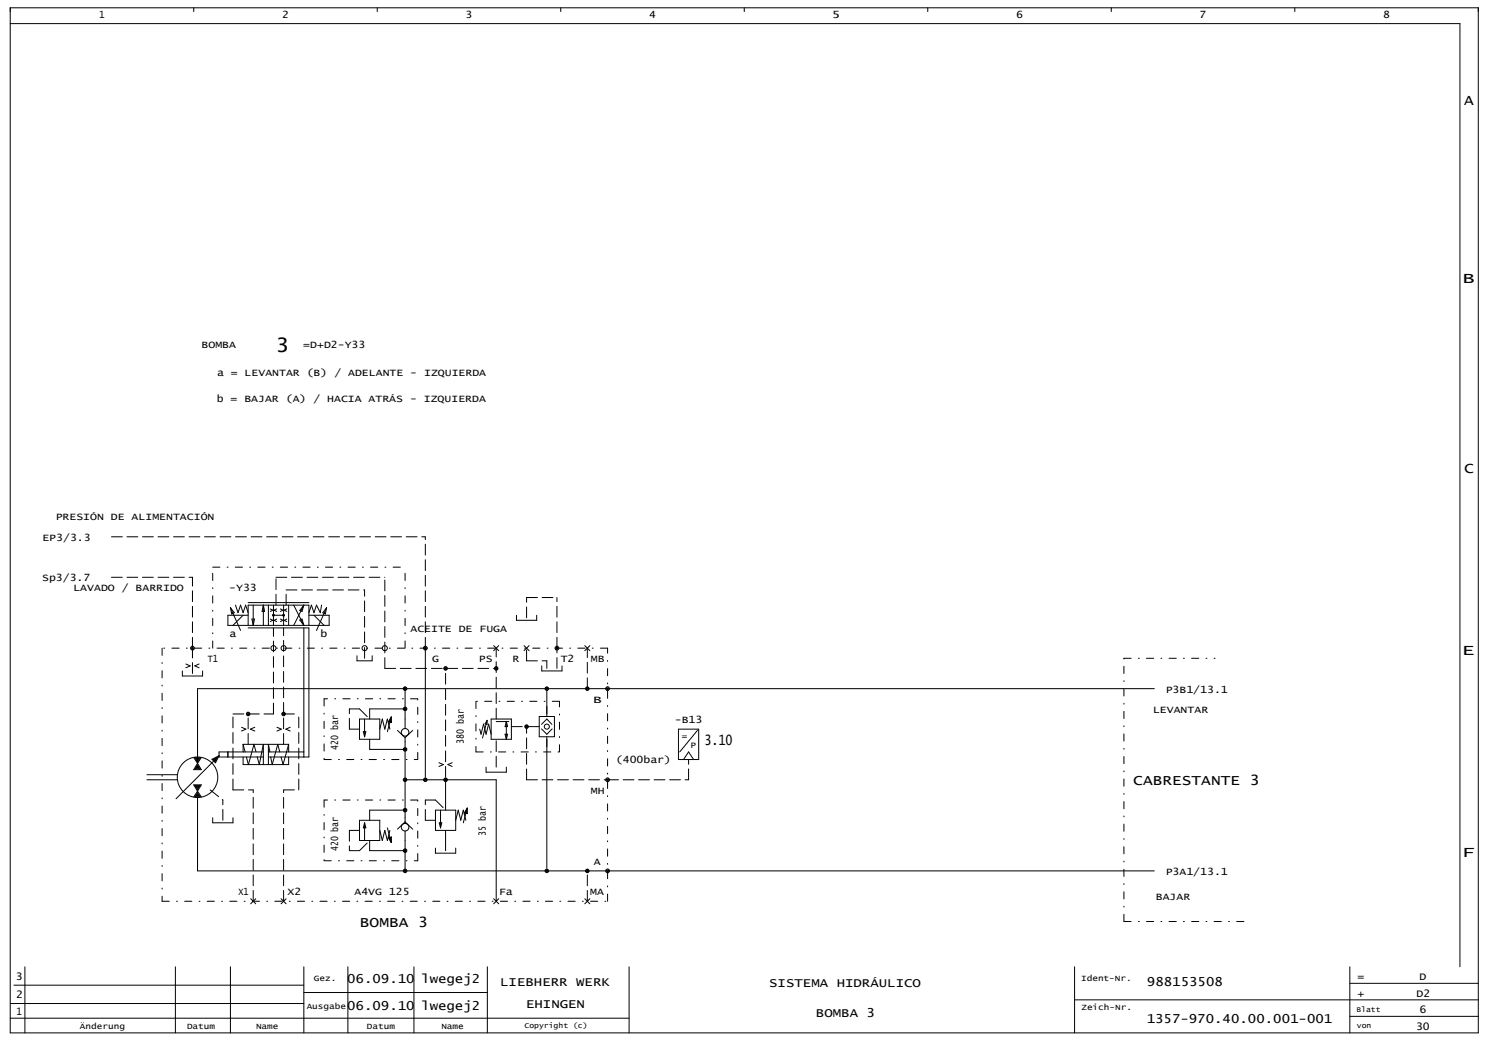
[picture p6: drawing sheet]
<svg xmlns="http://www.w3.org/2000/svg" width="582mm" height="406mm" viewBox="0 0 582 406" stroke-linecap="round" stroke-linejoin="round" font-family="sans-serif">
<g fill="none" stroke="#000" stroke-width=".39">
<path d="M4 3h574.2v401h-574.2zM4 9.2h567v369M75.8 3v1.5M147.6 3v1.5M219.3 3v1.5M291.1 3v1.5M362.9 3v1.5M434.6 3v1.5M506.4 3v1.5M90.1 237.7l1.5 2-1 .5zM90.1 237.7l4 8.9M92.1 236.7l1 3 1-3 1 3 1-3 1 3"/>
<path d="M97.1 235.7h23.7M99 236.7v7.9M103 236.7v7.9M103 236.7l.5 2.5h-1zM105 236.7v7.9M105.7 238.2l1 .5-1 .5M107 236.7v7.9M108.2 238.2l-.9 .5 .9 .5M109.7 238.2l.9 .5-.9 .5M110.9 236.7v7.9M112.2 238.2l-1 .5 1 .5M112.9 236.7v7.9"/>
<path d="M114.9 236.7l3.9 7.9M118.8 236.7l-.7 2.5-.8-.4zM118.8 236.7l-3.9 7.9M125.8 236.7l-.5 3-1.5-3-1 3-1-3-1 3M127.8 237.7l-.5 2.5-1-.5zM127.8 237.7l-4 8.9M72.7 259.7l1.7 .7-1.7 .8M77.9 259.7l-1.7 .7 1.7 .8M95.1 240.6l-4 4M97.1 240.6h-8v4h39.6v-4h-7.9M97.1 244.6v-7.9h23.7v7.9M97.1 245.6h23.7v50.5h-15.8"/>
<path d="M98.5 242.1h1l-.5 2.5zM105.7 242.1l1 .5-1 .5M107 240.6h3.9M108.2 242.1l-.9 .5 .9 .5M109.7 242.1l.9 .5-.9 .5M112.2 242.1l-1 .5 1 .5M117.3 242.5l.8-.4 .7 2.5zM118.8 245.6v50.5M122.8 240.6l4 4M139.6 256.5v2h6v-2M166.4 253.5v50.5M193.1 252.5l2 2"/>
<path d="M195.1 252.5l-2 2M202 240.6v2h7.9v-2M205 252.5l1.9 2M206.9 252.5l-1.9 2M228.7 252.5l2 2M230.7 252.5l-2 2M71.3 262.4v2h7.9v-2M158.4 277.3h-13.8v3.9M158.4 269.4v15.6M211.9 260.4v2h7.9v-2M213.9 270.3v9.9M451.5 269.4h-374.2v29.2"/>
<path d="M75.8 296.3l1.5 2.3M76.2 296.4h2.1l-1 1.7zM76.7 296.7h1.2l-.6 .8zM77.2 297h.2zM77.3 298.6l1.4 2.4h-2.9zM77.3 299.2l.9 1.5h-1.9zM77.3 299.8l.5 .6h-1zM78.7 296.3l-1.4 2.3M82.9 297l2.8-1.4-1.4 2.8zM83.4 297.1l1.6-.8-.8 1.6zM83.9 297.2l.4-.2-.2 .5zM85.7 295.6l-16.9 16.8"/>
<path d="M89.1 294.1v2M94.5 284.5l1.7 .7-1.7 .7M95.1 296.1v3h17.8v-3M95.1 291.1v3M95.1 291.1l.8 3M95.1 291.1h17.8M99.7 284.5l-1.7 .7 1.7 .7M100.1 294.1l-.8-3-2.1 8-.8-3M100.6 296.1l.8 3 1.6-8v8M103 294.1h-17.3v2h17.3M105 294.1h13.8M105.6 294.1l-.6-3v8"/>
<path d="M108.3 284.5l1.7 .7-1.7 .7M109.4 294.1l-.8-3-2.1 8-.6-3M112.9 291.1v3M112.9 291.1l-2.2 8-.8-3M113.5 284.5l-1.7 .7 1.7 .7M140.6 281.2h7.9v8h-7.9zM142.1 286.2h1l-.5 2zM142.6 281.2v7M144.6 289.2v3.9h13.8M148.5 285.2l1-4 1 4 1-4 1 4M153 280.4l.1 2.2-1.2-.3zM153 280.4l-1.5 5.8"/>
<path d="M153 280.4l-.8 1.8 .7 .3v-1.4l-.4 1 .3 .1-.1-.6M155.5 285.7l2.9 2.8M158.4 288.5v33M161.4 285.7l-3 2.8M171.7 298.3l1.7 .8-1.7 .7M176.9 298.3l-1.7 .8 1.7 .7M187.6 285.2l.5 2 1-4 1 4 1-4 1 4M190.5 281.8l-.8 1.3 .8 .2v-1.6l-1.8 7M192.1 281.2h7.9v8h-7.9zM194.1 282.2h4.9M197.5 287.2h1l-.5 2zM198 282.2l.5 2h-1z"/>
<path d="M198 282.2v7M209.9 284.2h1M210.9 280.2h5.9v8h-5.9zM211.8 285.1l2.1 2.1 2.1-2.1M211.8 283.3l2.1-2.1 2 2.1M213.9 288.2v51.4M265.4 285.2h7.9v11.9h-7.9zM267.3 297.1l2-3 2 3M272.8 285.7l-6.9 8.4M57.5 305h11.8M57.5 303h11.8M75.8 307h2.9l-1.4 2.5z"/>
<path d="M76.3 307.3h1.9l-.9 1.6zM76.8 307.6h1l-.5 .7zM77.1 307.8l.2 .2 .2-.2h-.3M77.3 311.9v28.7h374.2M77.3 310l.9 1.6h-1.9zM77.3 310.5l.5 .8h-1zM77.3 310.8l.2 .3h-.4zM77.3 300l.2 .2h-.4zM77.3 309.5l1.4 2.2M77.3 309.5l-1.5 2.2M83.2 319.8v2h7.9v-2M158.4 316.9h-13.8v3.9"/>
<path d="M158.4 305h35.7v47.5M170.3 316.9h7.9v7.9h-7.9zM172.3 316.9v6.9M174.3 305v11.9M182.7 316.1l.1 2.2-1.2-.4zM182.7 316.1l-1.5 5.7M182.7 316.1l-.8 1.8 .7 .2v-1.4l-.4 1.1 .3 .1-.1-.7M190.1 300v2h7.9v-2M140.6 320.8h7.9v8h-7.9zM142.6 321.8v7M142.6 321.8l.5 2h-1zM144.6 328.8v3.9h13.8"/>
<path d="M148.5 324.8l1 4 1-4 1 4 1-4M151.5 323.8l1.5 5.8M151.9 327.7l1.2-.3-.1 2.2zM152.7 328.4l.1-.6-.3 .1 .4 1v-1.4l-.7 .3 .8 1.8M158.4 325v15.6M158.4 321.5l3 2.8M158.4 321.5l-2.9 2.8M170.3 331.7v2h7.9v-2M171.8 321.8h1l-.5 2zM174.3 324.8v7.9M178.2 320.8l1-3.9 1 3.9 1-3.9 1 3.9M98.1 351.5l1.9 2"/>
<path d="M100 351.5l-1.9 2M109.9 351.5l2 2M111.9 351.5l-2 2M193.1 351.5l2 2M195.1 351.5l-2 2M228.7 351.5l2 2M230.7 351.5l-2 2M9.7 378.2v25.8M68.6 378.2v25.8M90.1 378.2v25.8M118.8 378.2v25.8M136.1 378.2v25.8"/>
<path d="M161.9 378.2v25.8M190.6 378.2v25.8M246.1 378.2v25.8M420.3 378.2v25.8M528 378.2v25.8M4 398.3h242.1M4 392.5h114.8M5.4 385.3h113.4M118.8 388.2h71.8M420.3 391.1h157.9M528 397.5h50.2M528 384.6h50.2"/>
<circle cx="75.3" cy="253.5" r=".74"/>
<circle cx="75.3" cy="253.5" r=".37"/>
<circle cx="107" cy="253.5" r=".99"/>
<circle cx="107" cy="240.6" r=".35"/>
<circle cx="107" cy="240.6" r=".1"/>
<circle cx="107" cy="240.6" r=".25"/>
<circle cx="110.9" cy="253.5" r=".99"/>
<circle cx="110.9" cy="240.6" r=".35"/>
<circle cx="110.9" cy="240.6" r=".1"/>
<circle cx="110.9" cy="240.6" r=".25"/>
<circle cx="142.6" cy="253.5" r=".99"/>
<circle cx="150.5" cy="253.5" r=".99"/>
<circle cx="166.4" cy="253.5" r=".74"/>
<circle cx="166.4" cy="253.5" r=".37"/>
<circle cx="217.8" cy="253.5" r=".74"/>
<circle cx="217.8" cy="253.5" r=".37"/>
<circle cx="97.1" cy="279.3" r=".69"/>
<circle cx="97.1" cy="279.3" r=".5"/>
<circle cx="97.1" cy="279.3" r=".2"/>
<circle cx="110.9" cy="279.3" r=".5"/>
<circle cx="110.9" cy="279.3" r=".69"/>
<circle cx="110.9" cy="279.3" r=".2"/>
<circle cx="158.4" cy="269.4" r=".5"/>
<circle cx="158.4" cy="277.3" r=".5"/>
<circle cx="158.4" cy="269.4" r=".69"/>
<circle cx="158.4" cy="277.3" r=".69"/>
<circle cx="158.4" cy="277.3" r=".2"/>
<circle cx="158.4" cy="269.4" r=".2"/>
<circle cx="174.3" cy="261.4" r=".5"/>
<circle cx="174.3" cy="261.4" r=".69"/>
<circle cx="174.3" cy="261.4" r=".2"/>
<circle cx="194.1" cy="261.4" r=".69"/>
<circle cx="194.1" cy="261.4" r=".5"/>
<circle cx="194.1" cy="261.4" r=".2"/>
<circle cx="213.9" cy="269.4" r=".69"/>
<circle cx="213.9" cy="269.4" r=".5"/>
<circle cx="213.9" cy="269.4" r=".2"/>
<circle cx="229.7" cy="269.4" r=".69"/>
<circle cx="229.7" cy="269.4" r=".5"/>
<circle cx="229.7" cy="269.4" r=".2"/>
<circle cx="237.6" cy="269.4" r=".74"/>
<circle cx="237.6" cy="269.4" r=".37"/>
<circle cx="158.4" cy="286.4" r="1.49"/>
<circle cx="158.4" cy="293.1" r=".5"/>
<circle cx="158.4" cy="293.1" r=".69"/>
<circle cx="158.4" cy="293.1" r=".2"/>
<circle cx="206" cy="284.2" r=".69"/>
<circle cx="206" cy="284.2" r=".5"/>
<circle cx="206" cy="284.2" r=".2"/>
<circle cx="213.9" cy="284.2" r=".99"/>
<circle cx="77.3" cy="304" r="7.9"/>
<circle cx="158.4" cy="305" r=".5"/>
<circle cx="158.4" cy="316.9" r=".5"/>
<circle cx="158.4" cy="305" r=".69"/>
<circle cx="158.4" cy="316.9" r=".69"/>
<circle cx="158.4" cy="316.9" r=".2"/>
<circle cx="158.4" cy="305" r=".2"/>
<circle cx="166.4" cy="305" r=".5"/>
<circle cx="166.4" cy="305" r=".69"/>
<circle cx="166.4" cy="305" r=".2"/>
<circle cx="174.3" cy="305" r=".5"/>
<circle cx="174.3" cy="305" r=".69"/>
<circle cx="174.3" cy="305" r=".2"/>
<circle cx="237.6" cy="305" r=".74"/>
<circle cx="237.6" cy="305" r=".37"/>
<circle cx="158.4" cy="323.6" r="1.49"/>
<circle cx="158.4" cy="332.7" r=".5"/>
<circle cx="158.4" cy="332.7" r=".69"/>
<circle cx="158.4" cy="332.7" r=".2"/>
<circle cx="158.4" cy="340.6" r=".5"/>
<circle cx="158.4" cy="340.6" r=".69"/>
<circle cx="158.4" cy="340.6" r=".2"/>
<circle cx="213.9" cy="340.6" r=".69"/>
<circle cx="213.9" cy="340.6" r=".5"/>
<circle cx="213.9" cy="340.6" r=".2"/>
<circle cx="229.7" cy="340.6" r=".69"/>
<circle cx="229.7" cy="340.6" r=".5"/>
<circle cx="229.7" cy="340.6" r=".2"/>
<circle cx="237.6" cy="340.6" r=".74"/>
<circle cx="237.6" cy="340.6" r=".37"/>
</g>
<g fill="none" stroke="#000" stroke-width=".39" stroke-dasharray="4.2 1.8">
<path d="M43.6 210h122.8M43.6 225.8h31.7M107.9 236.7v-10.9M107.9 225.8h42.6M111.9 236.7v-6M111.9 230.7h30.7M206 233.7h11.8M75.3 253.5v-27.7M142.6 257.5v-26.8M166.4 253.5v-43.5M206 258.5v-5M206 258.5h7.9"/>
<path d="M206 241.6v-7.9M217.8 253.5v-19.8M75.3 263.4v-9.9M91.1 279.3h15.9M107 279.3v-33.7M110.9 279.3h6M136.7 277.3h3.9M140.6 277.3l4 3.9M150.5 261.4v-35.6M150.5 261.4h43.6M213.9 261.4v-2.9M217.8 261.4v-7.9"/>
<path d="M229.7 269.4v-15.9M97.1 291.1v-11.8M110.9 291.1v-45.5M136.7 285.2v-7.9M140.6 285.2h-3.9M194.1 281.2v-27.7M200 284.2h9.9M82.2 309l5 3.9M91.1 309v-29.7M91.1 309h7.9M110.9 309h6M116.9 309v-29.7"/>
<path d="M166.4 312.9h3.9M170.3 312.9l4 4M174.3 304v-42.6M194.1 300v-10.8M206 305v-20.8M206 305h31.6M237.6 305h31.7M269.3 305v-7.9M87.2 320.8v-7.9M136.7 324.8v7.9M136.7 332.7h3.9M140.6 332.7l4-3.9"/>
<path d="M140.6 324.8h-3.9M166.4 320.8v-7.9M170.3 320.8h-3.9M99 352.5v-43.5M110.9 352.5v-43.5M229.7 352.5v-11.9"/>
</g>
<g fill="none" stroke="#000" stroke-width=".39" stroke-dasharray="2.8 2.8 .4 2.8">
<path d="M83.2 221.8h75.2M63.4 253.5v99M83.2 253.5v-31.7M158.4 253.5v-31.7M237.6 253.5h-174.2M439.6 257.5h35.6M126.8 273.3v23.8M163.4 273.3h-36.6M186.2 274.3v19.8M218.8 274.3h-32.6M126.8 297.1h36.6M163.4 297.1v-23.8"/>
<path d="M186.2 294.1h32.6M218.8 294.1v-19.8M126.8 312.9v23.8M163.4 312.9h-36.6M126.8 336.7h36.6M163.4 336.7v-23.8M63.4 352.5h174.2M237.6 352.5v-99M439.6 360.4v-102.9M439.6 360.4h47.5"/>
</g>
<text font-size="7.8" x="107.9" y="137.8">3</text>
<g font-size="5.7">
<text x="572.7" y="40.9">A</text>
<text x="572" y="110.5">B</text>
<text x="572.7" y="185.2">C</text>
<text x="571.9" y="256.2">E</text>
<text x="571.8" y="335.2">F</text>
</g>
<g font-size="5.6">
<text x="275.5" y="291.4">3.10</text>
<text x="443.3" y="307.2">CABRESTANTE 3</text>
<text x="140.8" y="362.6">BOMBA 3</text>
</g>
<g font-size="4.9">
<text x="135.8" y="384.4">06.09.10</text>
<text x="164.8" y="384.4">lwegej2</text>
<text x="195.6" y="385.8">LIEBHERR WERK</text>
<text x="300.8" y="386.1">SISTEMA HIDRÁULICO</text>
<text x="448.6" y="385.8">988153508</text>
<text x="135.8" y="395.1">06.09.10</text>
<text x="164.8" y="395.1">lwegej2</text>
<text x="205.7" y="394.4">EHINGEN</text>
<text x="319.2" y="397.6">BOMBA 3</text>
<text x="448.5" y="400.2">1357-970.40.00.001-001</text>
</g>
<g font-size="4.1">
<text x="6.2" y="383.3">3</text>
<text x="530.9" y="383.3">=</text>
<text x="555.3" y="383.3">D</text>
<text x="530.9" y="389.8">+</text>
<text x="554.1" y="389.8">D2</text>
<text x="6.3" y="390.5">2</text>
<text x="6.4" y="397">1</text>
<text x="555.3" y="396.3">6</text>
<text x="553.9" y="402.7">30</text>
</g>
<g font-size="3.9">
<text x="38.8" y="7.1">1</text>
<text x="110.4" y="7.1">2</text>
<text x="182.1" y="7.1">3</text>
<text x="253.9" y="7.1">4</text>
<text x="325.4" y="7.1">5</text>
<text x="397.5" y="7.1">6</text>
<text x="469.2" y="7.1">7</text>
<text x="541" y="7.1">8</text>
<text x="78.8" y="136.3">BOMBA</text>
<text x="118.6" y="136.3">=D+D2-Y33</text>
<text x="84.9" y="147.1">a = LEVANTAR (B) / ADELANTE - IZQUIERDA</text>
<text x="84.8" y="157">b = BAJAR (A) / HACIA ATRÁS - IZQUIERDA</text>
<text x="21.8" y="203.6">PRESIÓN DE ALIMENTACIÓN</text>
<text x="16.6" y="211.5">EP3/3.3</text>
<text x="16.5" y="227.3">Sp3/3.7</text>
<text x="28.7" y="231.3">LAVADO / BARRIDO</text>
<text x="89.7" y="231.3">-Y33</text>
<text x="89.7" y="249.1">a</text>
<text x="125.4" y="249.1">b</text>
<text x="160.5" y="247.1">ACEITE DE FUGA</text>
<text x="81.3" y="259">T1</text>
<text x="169" y="259">G</text>
<text x="187.3" y="259">PS</text>
<text x="200.5" y="259">R</text>
<text x="219.3" y="259">T2</text>
<text x="231.1" y="259">MB</text>
<text x="231.9" y="274.9">B</text>
<text x="455.9" y="270.9">P3B1/13.1</text>
<text x="451" y="278.8">LEVANTAR</text>
<text x="263.9" y="282.8">-B13</text>
<text x="132.3" y="293.4" transform="rotate(-90 132.3 293.4)">420 bar</text>
<text x="181.4" y="291.1" transform="rotate(-90 181.4 291.1)">380 bar</text>
<text x="240.9" y="298.6">(400bar)</text>
<text x="231.1" y="310.5">MH</text>
<text x="190" y="326.8" transform="rotate(-90 190 326.8)">35 bar</text>
<text x="132.3" y="333" transform="rotate(-90 132.3 333)">420 bar</text>
<text x="232.3" y="338.2">A</text>
<text x="455.9" y="342.2">P3A1/13.1</text>
<text x="93.3" y="350.1">X1</text>
<text x="112.4" y="350.1">X2</text>
<text x="138.6" y="350.1">A4VG 125</text>
<text x="195.2" y="350.1">Fa</text>
<text x="230.9" y="350.1">MA</text>
<text x="452.1" y="352.1">BAJAR</text>
</g>
<g font-size="3.4">
<text x="266.7" y="289">=</text>
<text x="270.1" y="292.5">P</text>
</g>
<g font-size="3.2">
<text x="122.7" y="383.7">Gez.</text>
<text x="422.9" y="383.7">Ident-Nr.</text>
<text x="120" y="394.5">Ausgabe</text>
<text x="423" y="395.2">Zeich-Nr.</text>
<text x="31.3" y="402.4">Änderung</text>
<text x="73.1" y="402.4">Datum</text>
<text x="100.1" y="402.4">Name</text>
<text x="143.5" y="402.4">Datum</text>
<text x="172.6" y="402.4">Name</text>
</g>
<g font-size="2.9">
<text x="530.5" y="395.8">Blatt</text>
<text x="205.1" y="402.3">Copyright (c)</text>
<text x="530.7" y="402.3">von</text>
</g>
</svg>
